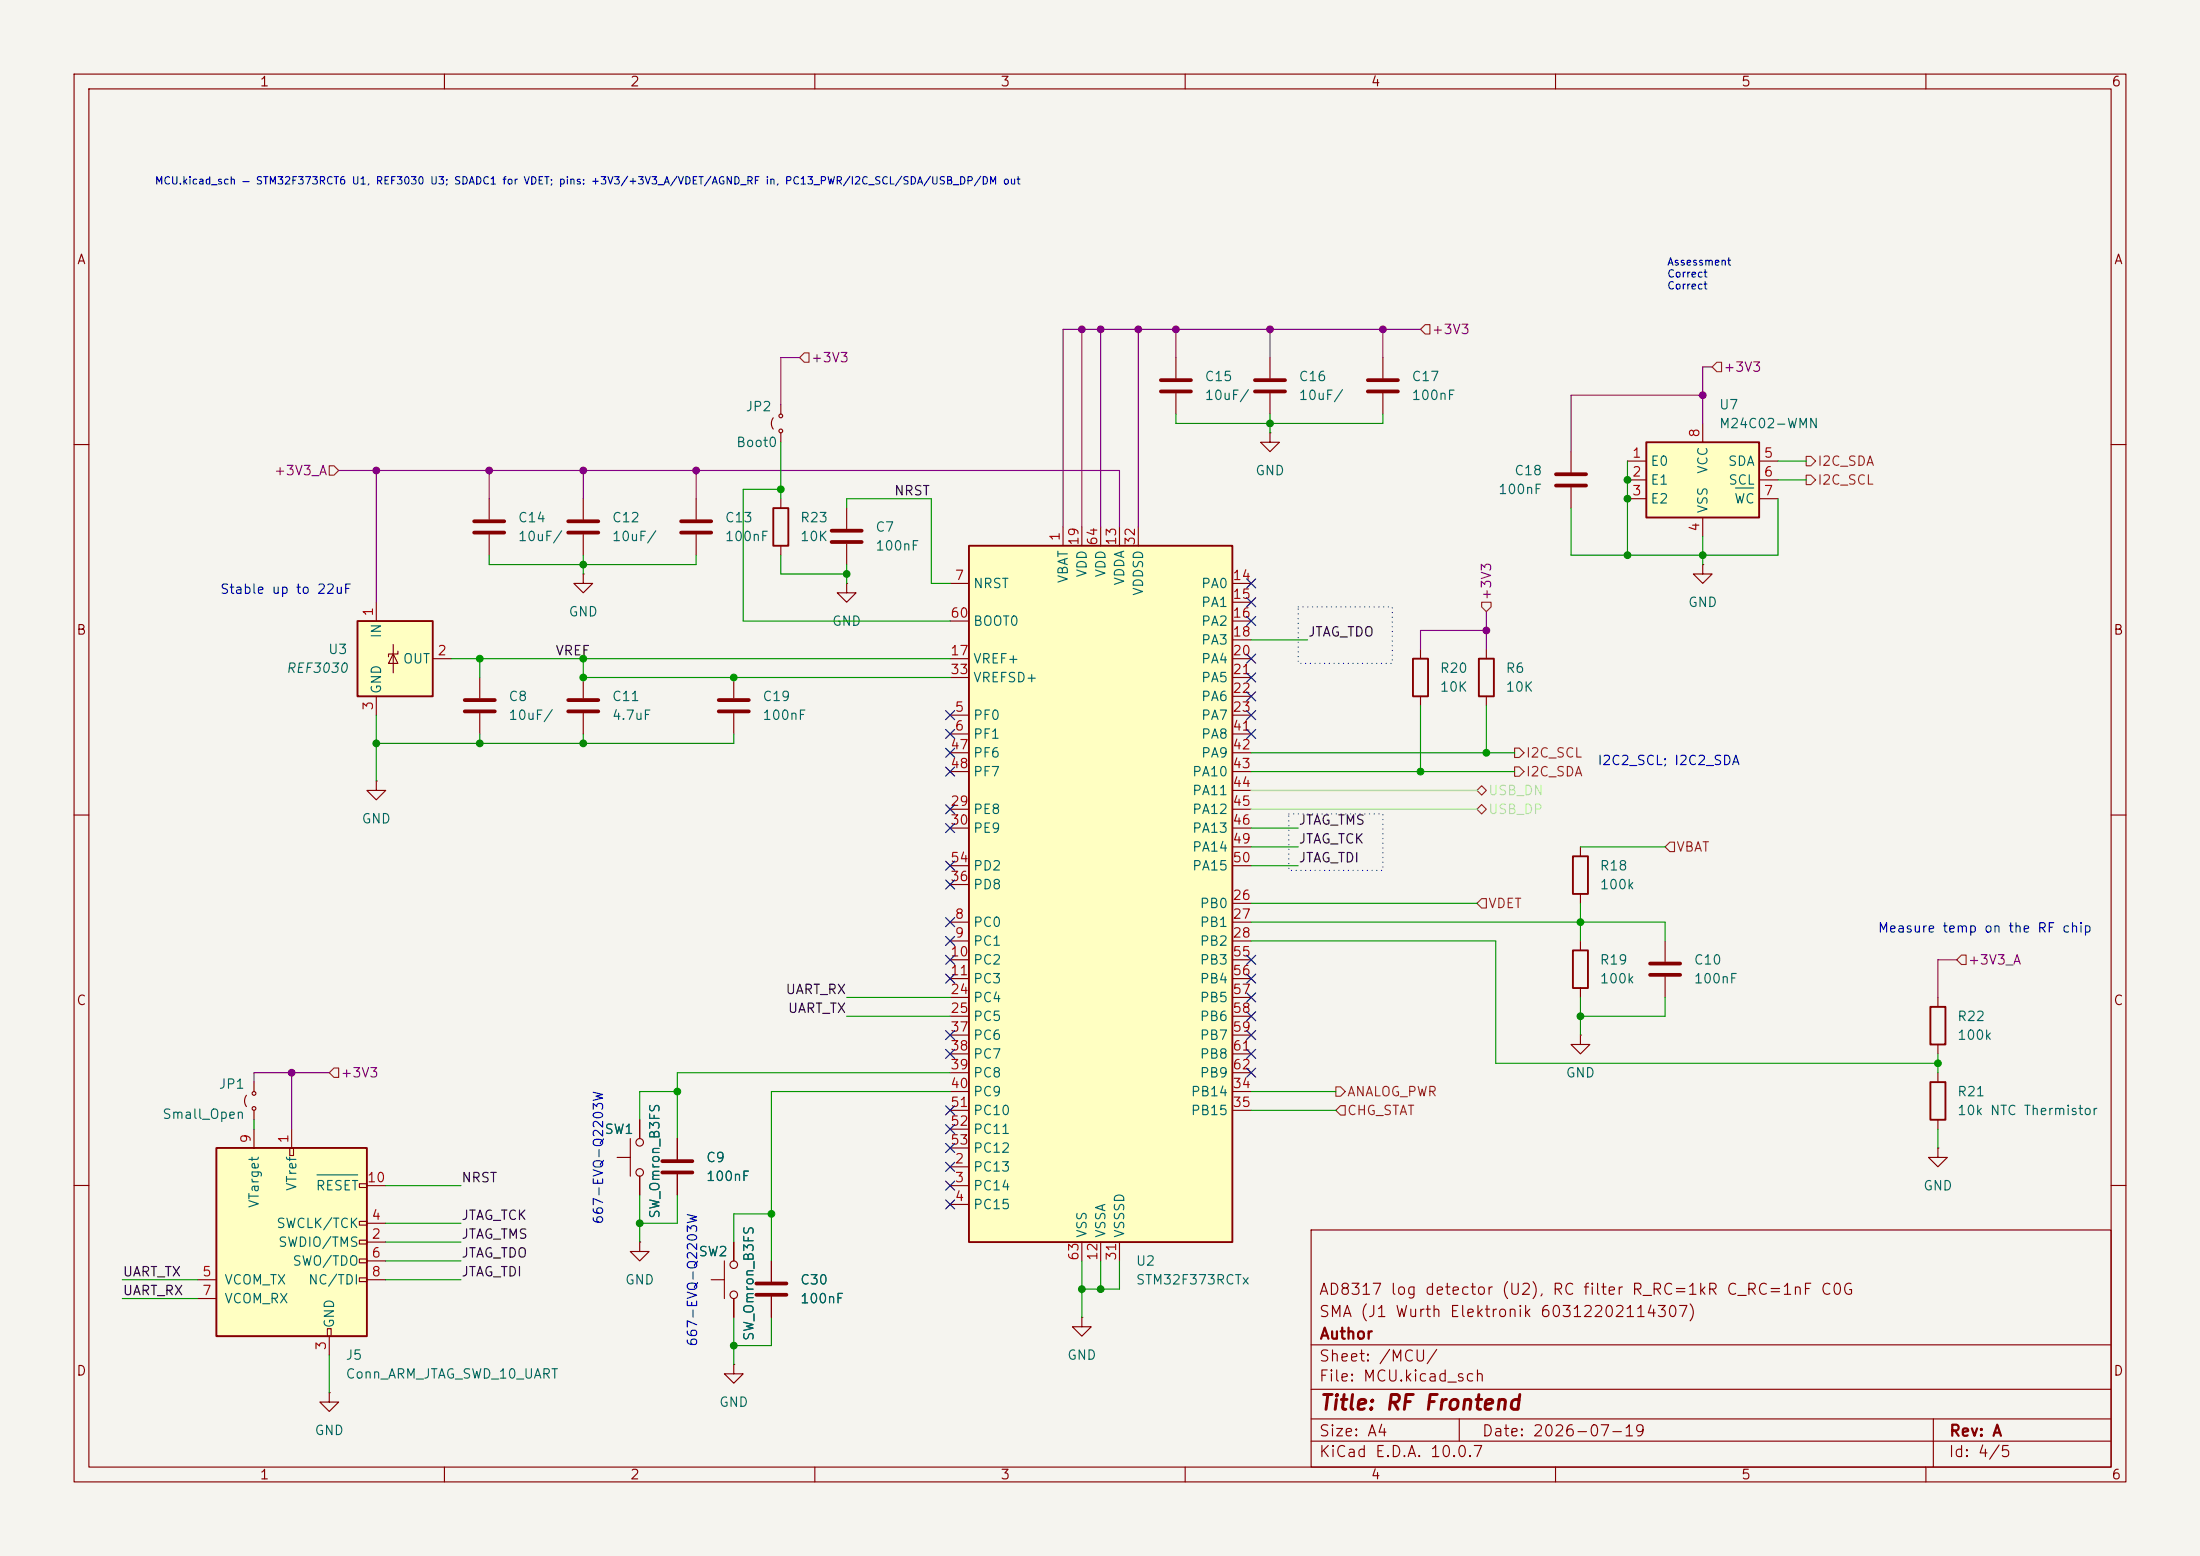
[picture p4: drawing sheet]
<svg xmlns="http://www.w3.org/2000/svg" width="297mm" height="210mm" viewBox="0 0 297 210" stroke-linecap="round" stroke-linejoin="round" font-family="sans-serif">
<path d="M0 0h297v210h-297z" fill="#f5f4ef" stroke="#f5f4ef" stroke-width=".14"/>
<g fill="none" stroke="#840000" stroke-width=".15">
<path d="M10 10h277v190h-277zM12 12h273v186h-273zM60 10v2M110 10v2M160 10v2M210 10v2M260 10v2M10 60h2M285 60h2M191.8 87.6v1.3M191.8 94v1.3M10 110h2"/>
<path d="M285 110h2M10 160h2M177 166h108v32h-108zM285 160h2M60 198v2M110 198v2M160 198v2M177 194.5h108M177 191.5h108M177 187.5h108M177 181.5h108M197 191.5v3"/>
<path d="M210 198v2M260 198v2M261 191.5v6.5"/>
</g>
<path d="M190.8 88.9h2v5.1h-2z" fill="none" stroke="#840000" stroke-width=".25"/>
<path d="M130.8 73.7h35.6v93.9h-35.6z" fill="#ffffc2"/>
<path d="M104.4 68.6h2v5.1h-2zM130.8 73.7h35.6v93.9h-35.6z" fill="none" stroke="#840000" stroke-width=".25"/>
<g fill="none" stroke="#840000" stroke-width=".15">
<path d="M78.7 67.3v2.8M78.7 72.1v2.8M94 67.3v2.8M94 72.1v2.8M105.4 67.3v1.3M105.4 73.7v1.2M114.3 68.6v2.8M114.3 73.4v2.8M128.3 78.7h2.5M143.5 71.1v2.6M146 71.1v2.6M148.6 71.1v2.6"/>
<path d="M151.1 71.1v2.6M153.7 71.1v2.6M166.4 78.7h2.5M78.7 91.4v2.8M78.7 96.3v2.8M128.3 96.5h2.5M128.3 99.1h2.5M128.3 83.8h2.5M128.3 88.9h2.5M128.3 91.4h2.5M166.4 96.5h2.5M166.4 99.1h2.5"/>
<path d="M166.4 81.3h2.5M166.4 83.8h2.5M166.4 88.9h2.5M166.4 86.4h2.5M166.4 91.4h2.5M166.4 94h2.5M128.3 109.2h2.5M128.3 111.8h2.5M128.3 119.4h2.5M128.3 101.6h2.5M128.3 104.1h2.5M128.3 116.8h2.5"/>
<path d="M166.4 109.2h2.5M166.4 111.8h2.5M166.4 101.6h2.5M166.4 104.1h2.5M166.4 106.7h2.5M166.4 114.3h2.5M166.4 116.8h2.5M128.3 124.5h2.5M128.3 127h2.5M128.3 129.5h2.5M128.3 132.1h2.5M128.3 134.6h2.5"/>
<path d="M128.3 137.2h2.5M128.3 139.7h2.5M166.4 124.5h2.5M166.4 127h2.5M166.4 129.5h2.5M166.4 132.1h2.5M166.4 134.6h2.5M166.4 137.2h2.5M166.4 121.9h2.5M166.4 139.7h2.5M128.3 157.5h2.5M128.3 147.3h2.5"/>
<path d="M128.3 149.9h2.5M128.3 142.2h2.5M128.3 144.8h2.5M128.3 152.4h2.5M128.3 154.9h2.5M166.4 147.3h2.5M166.4 149.9h2.5M166.4 142.2h2.5M166.4 144.8h2.5M86.4 167.6v1.3h1.2l-1.2 1.3-1.3-1.3h1.3M86.4 167.6h.1M128.3 160h2.5"/>
<path d="M128.3 162.6h2.5M146 167.6v2.6M148.6 167.6v2.6M151.1 167.6v2.6M44.4 188v1.2h1.3l-1.3 1.3-1.2-1.3h1.2M44.4 188h.1"/>
</g>
<path d="M76.7 71.9h4.1M76.7 70.4h4.1M91.9 71.9h4.1M91.9 70.4h4.1M112.3 73.2h4M112.3 71.6h4M76.7 96h4.1M76.7 94.5h4.1" fill="none" stroke="#840000" stroke-width=".51"/>
<path d="M222.2 59.7h15.3v10.2h-15.3z" fill="#ffffc2"/>
<path d="M222.2 59.7h15.3v10.2h-15.3zM199.6 88.9h2.1v5.1h-2.1z" fill="none" stroke="#840000" stroke-width=".25"/>
<g fill="none" stroke="#840000" stroke-width=".15">
<path d="M104.4 56.4l-.3 .7 .1 .4 .2 .4M105.4 54.6v1.3M105.4 58.4v1.3M158.7 48.3v2.8M158.7 53.1v2.8M229.9 57.2v2.5M66 67.3v2.8M66 72.1v2.8M78.7 77.5v1.2h1.3l-1.3 1.3-1.2-1.3h1.2M78.7 77.5h.1M219.7 62.2h2.5M219.7 64.8h2.5"/>
<path d="M219.7 67.3h2.5M229.9 69.9v2.5M237.5 62.2h2.5M237.5 64.8h2.5M237.5 67.3h2.5M64.8 91.4v2.8M64.8 96.3v2.8M99.1 91.4v2.8M99.1 96.3v2.8M200.7 87.6v1.3M200.7 94v1.3M33.3 147.8l-.3 .8 .1 .4 .2 .4"/>
<path d="M34.3 146.1v1.2M34.3 149.9v1.2M83.3 156.2h1.8M85.1 153.7v5.1M86.4 151.1v2.6M86.4 158.8v2.5M91.4 153.7v2.8M91.4 158.5v2.8M96 172.7h1.8M97.8 170.2v5.1M99.1 167.6v2.6M99.1 175.3v2.5"/>
<path d="M104.1 170.2v2.8M104.1 175v2.8M146 177.8v1.3h1.3l-1.3 1.2-1.2-1.2h1.2M146 177.8h.1M99.1 184.2v1.2h1.2l-1.2 1.3-1.3-1.3h1.3M99.1 184.2h.1"/>
<circle cx="105.4" cy="58.2" r=".25"/>
<circle cx="105.4" cy="56.1" r=".25"/>
<circle cx="34.3" cy="147.6" r=".25"/>
<circle cx="34.3" cy="149.6" r=".25"/>
<circle cx="86.4" cy="154.2" r=".51"/>
<circle cx="86.4" cy="158.2" r=".51"/>
<circle cx="99.1" cy="174.8" r=".51"/>
<circle cx="99.1" cy="170.7" r=".51"/>
</g>
<path d="M234.3 65.9h2.5" fill="none" stroke="#006464" stroke-width=".15"/>
<path d="M156.7 52.8h4.1M156.7 51.3h4.1M64 71.9h4.1M64 70.4h4.1M62.7 96h4.1M62.7 94.5h4.1M97 96h4.1M97 94.5h4.1M89.4 158.2h4.1M89.4 156.7h4.1M102.1 174.8h4.1M102.1 173.2h4.1" fill="none" stroke="#840000" stroke-width=".51"/>
<path d="M29.2 154.9h20.3v25.4h-20.3z" fill="#ffffc2"/>
<path d="M260.6 135.9h2v5.1h-2zM29.2 154.9h20.3v25.4h-20.3z" fill="none" stroke="#840000" stroke-width=".25"/>
<g fill="none" stroke="#840000" stroke-width=".15">
<path d="M171.4 58.4v1.3h1.3l-1.3 1.3-1.2-1.3h1.2M171.4 58.4h.1M186.7 48.3v2.8M186.7 53.1v2.8M114.3 78.7v1.3h1.3l-1.3 1.3-1.3-1.3h1.3M114.3 78.7h.1M50.8 105.4v1.3h1.3l-1.3 1.3-1.3-1.3h1.3M50.8 105.4h.1M261.6 134.6v1.3M34.3 152.4v2.5M39.1 154.9h.5v1.1h-.5zM39.4 152.4v2.5"/>
<path d="M48.5 159.8h1v.5h-1zM261.6 154.9v1.3h1.3l-1.3 1.3-1.3-1.3h1.3M261.6 154.9h.1M261.6 141v1.2M26.7 172.7h2.5M26.7 175.3h2.5M44.2 179.3h.5v1h-.5zM48.5 164.8h1v.6h-1zM48.5 167.4h1v.5h-1zM48.5 169.9h1v.5h-1zM48.5 172.5h1v.5h-1zM49.5 167.6h2.6"/>
<path d="M49.5 165.1h2.6M49.5 172.7h2.6M49.5 170.2h2.6M49.5 160h2.6M44.4 180.3v2.6"/>
</g>
<path d="M42.8 158.6h5.5" fill="none" stroke="#006464" stroke-width=".15"/>
<path d="M184.7 52.8h4M184.7 51.3h4" fill="none" stroke="#840000" stroke-width=".51"/>
<path d="M48.3 83.8h10.1v10.2h-10.1z" fill="#ffffc2"/>
<path d="M48.3 83.8h10.1v10.2h-10.1zM212.3 115.6h2.1v5.1h-2.1zM212.3 128.3h2.1v5.1h-2.1zM260.6 146.1h2v5h-2z" fill="none" stroke="#840000" stroke-width=".25"/>
<g fill="none" stroke="#840000" stroke-width=".15">
<path d="M171.4 48.3v2.8M171.4 53.1v2.8M212.1 61v2.8M212.1 65.8v2.8M229.9 76.2v1.3h1.2l-1.2 1.2-1.3-1.2h1.3M229.9 76.2h.1M50.8 81.3v2.5M50.8 94v2.5M53.1 88.3l.6 1.2h-1.2zM53.1 87v3.8M53.7 87.9v.4h-1.2v.3M58.4 88.9h2.6"/>
<path d="M213.4 114.3v1.3M213.4 139.7v1.3h1.2l-1.2 1.2-1.3-1.2h1.3M213.4 139.7h.1M213.4 120.7v1.2M213.4 127v1.3M213.4 133.4v1.2M224.8 127v2.8M224.8 131.8v2.8M86.4 151.1v2.6M86.4 158.8v2.5M91.4 153.7v2.8M91.4 158.5v2.8"/>
<path d="M261.6 144.8v1.3M261.6 151.1v1.3M99.1 167.6v2.6M99.1 175.3v2.5M104.1 170.2v2.8M104.1 175v2.8"/>
</g>
<path d="M169.4 52.8h4.1M169.4 51.3h4.1M210.1 64h4M210.1 65.5h4M222.8 131.6h4M222.8 130h4" fill="none" stroke="#840000" stroke-width=".51"/>
<g fill="none" stroke="#725600" stroke-width=".15">
<path d="M107.9 48.3l.7-.7h.6v1.3h-.6zM192.4 43.8h.6v1.3h-.6l-.6-.6zM231.8 48.9h.6v1.3h-.6l-.7-.7zM44.4 62.9h.7l.6 .6-.6 .6h-.7zM243.8 64.1h.7l.6 .7-.6 .6h-.7zM243.8 61.6h.7l.6 .6-.6 .7h-.7zM200 81.3h1.3v.6l-.6 .7-.7-.7zM199.4 106.7l.6-.7 .7 .7-.7 .6zM199.4 109.2l.6-.6 .7 .6-.7 .7zM204.5 101h.6l.6 .6-.6 .6h-.6zM204.5 103.5h.6l.6 .6-.6 .7h-.6zM225.4 113.7h.7v1.2h-.7l-.6-.6z"/>
<path d="M200 121.3h.7v1.3h-.7l-.6-.7zM264.8 128.9h.6v1.3h-.6l-.6-.7zM44.4 144.8l.7-.7h.6v1.3h-.6zM180.3 146.7h.7l.6 .6-.6 .7h-.7zM181 149.2h.6v1.3h-.6l-.7-.6z"/>
</g>
<g fill="none" stroke="#008400" stroke-width=".15">
<path d="M158.7 55.9v1.3h28v-1.3M171.4 55.9v2.5M66 74.9v1.3h28v-1.3M78.7 74.9v2.6M105.4 74.9v2.6h8.9M114.3 76.2v2.5M219.7 62.2v12.7M229.9 72.4v3.8M240 67.3v7.6h-27.9v-6.3M50.8 96.5v8.9M64.8 99.1v1.2M78.7 99.1v1.2"/>
<path d="M99.1 99.1v1.2h-48.3M213.4 134.6v5.1M224.8 134.6v2.6h-11.4M261.6 152.4v2.5M86.4 161.3v6.3M91.4 161.3v3.8h-5M99.1 177.8v6.4M104.1 177.8v3.8h-5M146 170.2v7.6M148.6 170.2v3.8M151.1 170.2v3.8h-5.1M44.4 182.9v5.1"/>
</g>
<g fill="none" stroke="#009600" stroke-width=".15">
<path d="M105.4 59.7v7.6M105.4 66h-5.1v17.8h28M114.3 68.6v-1.3h11.4v11.4h2.6M240 62.2h3.8M240 64.8h3.8M61 88.9h67.3M64.8 88.9v2.5M78.7 88.9v2.5h49.6M168.9 86.4h7.6M191.8 95.3v8.8M200.7 95.3v6.3M168.9 114.3h6.4"/>
<path d="M168.9 111.8h6.4M168.9 116.8h6.4M168.9 104.1h35.6M168.9 101.6h35.6M213.4 114.3h11.4M114.3 137.2h14M114.3 134.6h14M168.9 124.5h55.9v2.5M168.9 121.9h30.5M168.9 127h33v16.5h59.7M213.4 121.9v5.1M34.3 151.1v1.3"/>
<path d="M91.4 147.3h-5v3.8M128.3 144.8h-36.9v8.9M128.3 147.3h-24.2v22.9M168.9 147.3h11.4M168.9 149.9h11.4M261.6 142.2v2.6M16.5 172.7h10.2M16.5 175.3h10.2M52.1 172.7h10.1M52.1 160h10.1M52.1 167.6h10.1M52.1 170.2h10.1"/>
<path d="M52.1 165.1h10.1M104.1 163.8h-5v3.8"/>
</g>
<g fill="none" stroke="#840084" stroke-width=".15">
<path d="M107.9 48.3h-2.5v6.3M146 44.5v26.6M148.6 44.5v26.6M153.7 44.5v26.6M158.7 44.5v3.8M171.4 44.5v3.8M186.7 44.5v3.8M191.8 44.5h-48.3v26.6M229.9 53.3h-17.8v7.7M231.1 49.5h-1.2v7.7M45.7 63.5h105.4v7.6M50.8 63.5v17.8"/>
<path d="M66 63.5v3.8M78.7 63.5v3.8M94 63.5v3.8M200.7 82.6v5M200.7 85.1h-8.9v2.5M264.2 129.5h-2.6v5.1M39.4 144.8v7.6M44.4 144.8h-10.1v1.3"/>
</g>
<path d="M168.9 109.2h30.5M168.9 106.7h30.5" fill="none" stroke="#a6ff96" stroke-width=".2"/>
<g fill="none" stroke="#000084" stroke-width=".15">
<path d="M168.3 78.1l1.2 1.2M169.5 78.1l-1.2 1.2M127.7 98.5l1.2 1.2M127.7 95.9l1.2 1.2M128.9 98.5l-1.2 1.2M128.9 95.9l-1.2 1.2M168.3 98.5l1.2 1.2M168.3 95.9l1.2 1.2M168.3 93.4l1.2 1.2M168.3 83.2l1.2 1.2M168.3 88.3l1.2 1.2M168.3 80.7l1.2 1.2"/>
<path d="M168.3 90.8l1.2 1.2M169.5 83.2l-1.2 1.2M169.5 90.8l-1.2 1.2M169.5 98.5l-1.2 1.2M169.5 95.9l-1.2 1.2M169.5 93.4l-1.2 1.2M169.5 88.3l-1.2 1.2M169.5 80.7l-1.2 1.2M127.7 101l1.2 1.2M127.7 103.5l1.2 1.2M127.7 108.6l1.2 1.2M127.7 111.2l1.2 1.2"/>
<path d="M127.7 116.2l1.2 1.2M127.7 118.8l1.2 1.2M128.9 101l-1.2 1.2M128.9 103.5l-1.2 1.2M128.9 108.6l-1.2 1.2M128.9 111.2l-1.2 1.2M128.9 116.2l-1.2 1.2M128.9 118.8l-1.2 1.2M127.7 126.4l1.2 1.2M127.7 123.9l1.2 1.2M127.7 131.5l1.2 1.2M127.7 139.1l1.2 1.2"/>
<path d="M127.7 128.9l1.2 1.2M128.9 126.4l-1.2 1.2M128.9 123.9l-1.2 1.2M128.9 131.5l-1.2 1.2M128.9 139.1l-1.2 1.2M128.9 128.9l-1.2 1.2M168.3 128.9l1.2 1.2M168.3 131.5l1.2 1.2M168.3 139.1l1.2 1.2M168.3 136.6l1.2 1.2M168.3 134l1.2 1.2M169.5 128.9l-1.2 1.2"/>
<path d="M169.5 131.5l-1.2 1.2M169.5 139.1l-1.2 1.2M169.5 136.6l-1.2 1.2M169.5 134l-1.2 1.2M127.7 154.3l1.2 1.2M127.7 149.3l1.2 1.2M127.7 151.8l1.2 1.2M127.7 159.4l1.2 1.2M127.7 156.9l1.2 1.2M127.7 141.6l1.2 1.2M128.9 154.3l-1.2 1.2M128.9 149.3l-1.2 1.2"/>
<path d="M128.9 151.8l-1.2 1.2M128.9 159.4l-1.2 1.2M128.9 156.9l-1.2 1.2M128.9 141.6l-1.2 1.2M168.3 141.6l1.2 1.2M168.3 144.2l1.2 1.2M169.5 141.6l-1.2 1.2M169.5 144.2l-1.2 1.2M127.7 162l1.2 1.2M128.9 162l-1.2 1.2"/>
</g>
<path d="M175.3 81.9h12.7v7.6h-12.7zM174 109.9h12.7v7.6h-12.7z" fill="none" stroke="#0000c2" stroke-width=".15" stroke-dasharray="0 .6"/>
<g fill="#840084" stroke="#840084" stroke-width=".14">
<circle cx="50.8" cy="63.5" r=".46"/>
<circle cx="94" cy="63.5" r=".46"/>
<circle cx="78.7" cy="63.5" r=".46"/>
<circle cx="66" cy="63.5" r=".46"/>
<circle cx="39.4" cy="144.8" r=".46"/>
<circle cx="148.6" cy="44.5" r=".46"/>
<circle cx="146" cy="44.5" r=".46"/>
<circle cx="153.7" cy="44.5" r=".46"/>
<circle cx="158.7" cy="44.5" r=".46"/>
<circle cx="200.7" cy="85.1" r=".46"/>
<circle cx="229.9" cy="53.3" r=".46"/>
<circle cx="186.7" cy="44.5" r=".46"/>
<circle cx="171.4" cy="44.5" r=".46"/>
</g>
<g fill="#008400" stroke="#008400" stroke-width=".14">
<circle cx="78.7" cy="76.2" r=".46"/>
<circle cx="148.6" cy="174" r=".46"/>
<circle cx="146" cy="174" r=".46"/>
<circle cx="114.3" cy="77.5" r=".46"/>
<circle cx="99.1" cy="181.6" r=".46"/>
<circle cx="86.4" cy="165.1" r=".46"/>
<circle cx="64.8" cy="100.3" r=".46"/>
<circle cx="50.8" cy="100.3" r=".46"/>
<circle cx="78.7" cy="100.3" r=".46"/>
<circle cx="219.7" cy="67.3" r=".46"/>
<circle cx="219.7" cy="74.9" r=".46"/>
<circle cx="229.9" cy="74.9" r=".46"/>
<circle cx="219.7" cy="64.8" r=".46"/>
<circle cx="171.4" cy="57.2" r=".46"/>
<circle cx="213.4" cy="137.2" r=".46"/>
</g>
<g fill="#009600" stroke="#009600" stroke-width=".14">
<circle cx="105.4" cy="66" r=".46"/>
<circle cx="91.4" cy="147.3" r=".46"/>
<circle cx="104.1" cy="163.8" r=".46"/>
<circle cx="78.7" cy="88.9" r=".46"/>
<circle cx="78.7" cy="91.4" r=".46"/>
<circle cx="99.1" cy="91.4" r=".46"/>
<circle cx="64.8" cy="88.9" r=".46"/>
<circle cx="191.8" cy="104.1" r=".46"/>
<circle cx="200.7" cy="101.6" r=".46"/>
<circle cx="261.6" cy="143.5" r=".46"/>
<circle cx="213.4" cy="124.5" r=".46"/>
</g>
<text font-size="2" fill="#840000" x="178" y="190.8">Title: RF Frontend</text>
<g font-size="1.5" fill="#840000">
<text x="178" y="178.1">SMA (J1 Wurth Elektronik 60312202114307)</text>
<text x="178" y="175.1">AD8317 log detector (U2), RC filter R_RC=1kR C_RC=1nF C0G</text>
<text x="178" y="184.1">Sheet: /MCU/</text>
<text x="178" y="181.1">Author</text>
<text x="178" y="186.8">File: MCU.kicad_sch</text>
<text x="178" y="197">KiCad E.D.A. 10.0.7</text>
<text x="178" y="194.2">Size: A4</text>
<text x="200" y="194.2">Date: 2026-07-19</text>
<text x="263" y="197">Id: 4/5</text>
<text x="263" y="194.2">Rev: A</text>
</g>
<g font-size="1.3" fill="#840000">
<text x="35" y="12">1</text>
<text x="85" y="12">2</text>
<text x="135" y="12">3</text>
<text x="185" y="12">4</text>
<text x="235" y="12">5</text>
<text x="285" y="12">6</text>
<text x="10.3" y="36">A</text>
<text x="285.3" y="36">A</text>
<text x="10.2" y="86">B</text>
<text x="285.2" y="86">B</text>
<text x="10.2" y="136">C</text>
<text x="285.2" y="136">C</text>
<text x="10.2" y="186">D</text>
<text x="285.2" y="186">D</text>
<text x="35" y="200">1</text>
<text x="85" y="200">2</text>
<text x="135" y="200">3</text>
<text x="185" y="200">4</text>
<text x="235" y="200">5</text>
<text x="285" y="200">6</text>
</g>
<g font-size="1.3" fill="#840084">
<text x="193.2" y="45.4">+3V3</text>
<text x="109.4" y="49.2">+3V3</text>
<text x="232.6" y="50.5">+3V3</text>
<text x="36.9" y="64.5">+3V3_A</text>
<text x="201.6" y="81.1" transform="rotate(-90 201.6 81.1)">+3V3</text>
<text x="265.6" y="130.5">+3V3_A</text>
<text x="45.9" y="145.7">+3V3</text>
</g>
<g font-size="1.3" fill="#006464">
<text x="162.5" y="51.8">C15</text>
<text x="175.2" y="51.8">C16</text>
<text x="190.5" y="51.8">C17</text>
<text x="100.6" y="55.8">JP2</text>
<text x="162.5" y="54.3">10uF/</text>
<text x="175.2" y="54.3">10uF/</text>
<text x="190.5" y="54.3">100nF</text>
<text x="232" y="55.6">U7</text>
<text x="232" y="58.1">M24C02-WMN</text>
<text x="99.3" y="60.7">Boot0</text>
<text x="169.4" y="64.5">GND</text>
<text x="204.4" y="64.5">C18</text>
<text x="222.7" y="63.2">E0</text>
<text x="222.7" y="65.7">E1</text>
<text x="230.8" y="64.1" transform="rotate(-90 230.8 64.1)">VCC</text>
<text x="233.2" y="63.2">SDA</text>
<text x="233.2" y="65.7">SCL</text>
<text x="69.8" y="70.8">C14</text>
<text x="82.5" y="70.8">C12</text>
<text x="97.8" y="70.8">C13</text>
<text x="107.9" y="70.8">R23</text>
<text x="202.2" y="67">100nF</text>
<text x="222.7" y="68.3">E2</text>
<text x="230.8" y="69.4" transform="rotate(-90 230.8 69.4)">VSS</text>
<text x="234" y="68.3">WC</text>
<text x="69.8" y="73.4">10uF/</text>
<text x="82.5" y="73.4">10uF/</text>
<text x="97.8" y="73.4">100nF</text>
<text x="107.9" y="73.4">10K</text>
<text x="118.1" y="72.1">C7</text>
<text x="118.1" y="74.6">100nF</text>
<text x="76.7" y="83.5">GND</text>
<text x="131.3" y="79.7">NRST</text>
<text x="144.5" y="78.8" transform="rotate(-90 144.5 78.8)">VBAT</text>
<text x="147" y="78" transform="rotate(-90 147 78)">VDD</text>
<text x="149.6" y="78" transform="rotate(-90 149.6 78)">VDD</text>
<text x="152.1" y="79.1" transform="rotate(-90 152.1 79.1)">VDDA</text>
<text x="154.6" y="80.5" transform="rotate(-90 154.6 80.5)">VDDSD</text>
<text x="162.1" y="79.7">PA0</text>
<text x="162.1" y="82.2">PA1</text>
<text x="227.8" y="82.2">GND</text>
<text x="44.2" y="88.6">U3</text>
<text x="51.8" y="86.2" transform="rotate(-90 51.8 86.2)">IN</text>
<text x="54.3" y="89.9">OUT</text>
<text x="112.2" y="84.8">GND</text>
<text x="131.3" y="89.9">VREF+</text>
<text x="131.3" y="84.8">BOOT0</text>
<text x="162.1" y="84.8">PA2</text>
<text x="162.1" y="87.3">PA3</text>
<text x="162.1" y="89.9">PA4</text>
<text x="38.5" y="91.1">REF3030</text>
<text x="51.8" y="93.8" transform="rotate(-90 51.8 93.8)">GND</text>
<text x="68.6" y="94.9">C8</text>
<text x="82.5" y="94.9">C11</text>
<text x="102.9" y="94.9">C19</text>
<text x="131.3" y="92.4">VREFSD+</text>
<text x="162.1" y="92.4">PA5</text>
<text x="162.1" y="94.9">PA6</text>
<text x="194.3" y="91.1">R20</text>
<text x="194.3" y="93.7">10K</text>
<text x="203.2" y="91.1">R6</text>
<text x="203.2" y="93.7">10K</text>
<text x="68.6" y="97.5">10uF/</text>
<text x="82.5" y="97.5">4.7uF</text>
<text x="102.9" y="97.5">100nF</text>
<text x="131.3" y="97.5">PF0</text>
<text x="131.3" y="100">PF1</text>
<text x="162.1" y="97.5">PA7</text>
<text x="162.1" y="100">PA8</text>
<text x="131.3" y="102.6">PF6</text>
<text x="131.3" y="105.1">PF7</text>
<text x="160.9" y="105.1">PA10</text>
<text x="160.9" y="107.6">PA11</text>
<text x="162.1" y="102.6">PA9</text>
<text x="48.7" y="111.5">GND</text>
<text x="131.3" y="110.2">PE8</text>
<text x="131.3" y="112.7">PE9</text>
<text x="160.9" y="110.2">PA12</text>
<text x="160.9" y="112.7">PA13</text>
<text x="131.3" y="117.8">PD2</text>
<text x="160.9" y="115.3">PA14</text>
<text x="160.9" y="117.8">PA15</text>
<text x="215.9" y="117.8">R18</text>
<text x="131.3" y="125.4">PC0</text>
<text x="131.3" y="120.3">PD8</text>
<text x="161.9" y="122.9">PB0</text>
<text x="161.9" y="125.4">PB1</text>
<text x="215.9" y="120.3">100k</text>
<text x="131.3" y="128">PC1</text>
<text x="131.3" y="130.5">PC2</text>
<text x="161.9" y="128">PB2</text>
<text x="161.9" y="130.5">PB3</text>
<text x="215.9" y="130.5">R19</text>
<text x="228.6" y="130.5">C10</text>
<text x="131.3" y="133">PC3</text>
<text x="131.3" y="135.6">PC4</text>
<text x="161.9" y="133">PB4</text>
<text x="161.9" y="135.6">PB5</text>
<text x="215.9" y="133">100k</text>
<text x="228.6" y="133">100nF</text>
<text x="131.3" y="138.1">PC5</text>
<text x="131.3" y="140.7">PC6</text>
<text x="131.3" y="143.2">PC7</text>
<text x="161.9" y="138.1">PB6</text>
<text x="161.9" y="140.7">PB7</text>
<text x="161.9" y="143.2">PB8</text>
<text x="264.1" y="138.1">R22</text>
<text x="264.1" y="140.7">100k</text>
<text x="29.4" y="147.3">JP1</text>
<text x="131.3" y="145.7">PC8</text>
<text x="131.3" y="148.3">PC9</text>
<text x="160.7" y="148.3">PB14</text>
<text x="161.9" y="145.7">PB9</text>
<text x="211.3" y="145.7">GND</text>
<text x="264.1" y="148.3">R21</text>
<text x="21.8" y="151.3">Small_Open</text>
<text x="81.5" y="153.4">SW1</text>
<text x="131.3" y="150.8">PC10</text>
<text x="131.3" y="153.4">PC11</text>
<text x="131.3" y="155.9">PC12</text>
<text x="160.7" y="150.8">PB15</text>
<text x="264.1" y="150.8">10k NTC Thermistor</text>
<text x="40.3" y="160.8" transform="rotate(-90 40.3 160.8)">VTref</text>
<text x="42.5" y="161">RESET</text>
<text x="95.2" y="157.2">C9</text>
<text x="95.2" y="159.7">100nF</text>
<text x="131.3" y="158.4">PC13</text>
<text x="131.3" y="161">PC14</text>
<text x="259.6" y="161">GND</text>
<text x="35.3" y="163.1" transform="rotate(-90 35.3 163.1)">VTarget</text>
<text x="37.2" y="166.1">SWCLK/TCK</text>
<text x="89.4" y="164.6" transform="rotate(-90 89.4 164.6)">SW_Omron_B3FS</text>
<text x="131.3" y="163.5">PC15</text>
<text x="147" y="167.2" transform="rotate(-90 147 167.2)">VSS</text>
<text x="149.6" y="167.2" transform="rotate(-90 149.6 167.2)">VSSA</text>
<text x="152.1" y="167.2" transform="rotate(-90 152.1 167.2)">VSSSD</text>
<text x="30.2" y="173.7">VCOM_TX</text>
<text x="37.5" y="168.6">SWDIO/TMS</text>
<text x="39.4" y="171.1">SWO/TDO</text>
<text x="41.5" y="173.7">NC/TDI</text>
<text x="84.3" y="173.7">GND</text>
<text x="94.2" y="169.9">SW2</text>
<text x="107.9" y="173.7">C30</text>
<text x="153.3" y="171.1">U2</text>
<text x="153.3" y="173.7">STM32F373RCTx</text>
<text x="30.2" y="176.2">VCOM_RX</text>
<text x="45.4" y="179.4" transform="rotate(-90 45.4 179.4)">GND</text>
<text x="107.9" y="176.2">100nF</text>
<text x="46.6" y="183.8">J5</text>
<text x="102.1" y="181.1" transform="rotate(-90 102.1 181.1)">SW_Omron_B3FS</text>
<text x="144" y="183.8">GND</text>
<text x="46.6" y="186.4">Conn_ARM_JTAG_SWD_10_UART</text>
<text x="97" y="190.2">GND</text>
<text x="42.4" y="194">GND</text>
</g>
<g font-size="1.3" fill="#a90000">
<text x="229.7" y="59.2" transform="rotate(-90 229.7 59.2)">8</text>
<text x="220.2" y="62.1">1</text>
<text x="220.2" y="64.6">2</text>
<text x="238" y="62.1">5</text>
<text x="238" y="64.6">6</text>
<text x="220.2" y="67.2">3</text>
<text x="229.7" y="71.9" transform="rotate(-90 229.7 71.9)">4</text>
<text x="238" y="67.2">7</text>
<text x="143.4" y="73.1" transform="rotate(-90 143.4 73.1)">1</text>
<text x="145.9" y="73.7" transform="rotate(-90 145.9 73.7)">19</text>
<text x="148.5" y="73.7" transform="rotate(-90 148.5 73.7)">64</text>
<text x="151" y="73.7" transform="rotate(-90 151 73.7)">13</text>
<text x="153.5" y="73.7" transform="rotate(-90 153.5 73.7)">32</text>
<text x="50.7" y="83.3" transform="rotate(-90 50.7 83.3)">1</text>
<text x="128.2" y="83.7">60</text>
<text x="128.8" y="78.6">7</text>
<text x="166.3" y="78.6">14</text>
<text x="166.3" y="81.1">15</text>
<text x="166.3" y="83.7">16</text>
<text x="59" y="88.8">2</text>
<text x="128.2" y="88.8">17</text>
<text x="166.3" y="86.2">18</text>
<text x="166.3" y="88.8">20</text>
<text x="50.7" y="96" transform="rotate(-90 50.7 96)">3</text>
<text x="128.2" y="91.3">33</text>
<text x="166.3" y="91.3">21</text>
<text x="166.3" y="93.8">22</text>
<text x="128.2" y="101.5">47</text>
<text x="128.8" y="96.4">5</text>
<text x="128.8" y="98.9">6</text>
<text x="166.3" y="96.4">23</text>
<text x="166.3" y="98.9">41</text>
<text x="166.3" y="101.5">42</text>
<text x="128.2" y="104">48</text>
<text x="166.3" y="104">43</text>
<text x="166.3" y="106.5">44</text>
<text x="128.2" y="109.1">29</text>
<text x="128.2" y="111.6">30</text>
<text x="166.3" y="109.1">45</text>
<text x="166.3" y="111.6">46</text>
<text x="128.2" y="119.2">36</text>
<text x="128.2" y="116.7">54</text>
<text x="166.3" y="114.2">49</text>
<text x="166.3" y="116.7">50</text>
<text x="128.8" y="124.3">8</text>
<text x="166.3" y="121.8">26</text>
<text x="166.3" y="124.3">27</text>
<text x="128.2" y="129.4">10</text>
<text x="128.2" y="131.9">11</text>
<text x="128.8" y="126.9">9</text>
<text x="166.3" y="126.9">28</text>
<text x="166.3" y="129.4">55</text>
<text x="166.3" y="131.9">56</text>
<text x="128.2" y="134.5">24</text>
<text x="128.2" y="137">25</text>
<text x="166.3" y="134.5">57</text>
<text x="166.3" y="137">58</text>
<text x="128.2" y="139.6">37</text>
<text x="128.2" y="142.1">38</text>
<text x="166.3" y="139.6">59</text>
<text x="166.3" y="142.1">61</text>
<text x="128.2" y="144.6">39</text>
<text x="128.2" y="147.2">40</text>
<text x="128.2" y="149.7">51</text>
<text x="166.3" y="147.2">34</text>
<text x="166.3" y="149.7">35</text>
<text x="166.3" y="144.6">62</text>
<text x="34.2" y="154.4" transform="rotate(-90 34.2 154.4)">9</text>
<text x="39.2" y="154.4" transform="rotate(-90 39.2 154.4)">1</text>
<text x="128.2" y="152.3">52</text>
<text x="128.2" y="154.8">53</text>
<text x="49.5" y="159.9">10</text>
<text x="128.8" y="157.3">2</text>
<text x="128.8" y="159.9">3</text>
<text x="50.1" y="167.5">2</text>
<text x="50.1" y="165">4</text>
<text x="128.8" y="162.4">4</text>
<text x="27.2" y="172.6">5</text>
<text x="50.1" y="170">6</text>
<text x="50.1" y="172.6">8</text>
<text x="145.9" y="170.2" transform="rotate(-90 145.9 170.2)">63</text>
<text x="148.5" y="170.2" transform="rotate(-90 148.5 170.2)">12</text>
<text x="151" y="170.2" transform="rotate(-90 151 170.2)">31</text>
<text x="27.2" y="175.1">7</text>
<text x="44.3" y="182.3" transform="rotate(-90 44.3 182.3)">3</text>
</g>
<g font-size="1.3" fill="#725600">
<text x="245.3" y="65.7">I2C_SCL</text>
<text x="245.3" y="63.2">I2C_SDA</text>
<text x="205.9" y="102.6">I2C_SCL</text>
<text x="205.9" y="105.1">I2C_SDA</text>
<text x="226.2" y="115.3">VBAT</text>
<text x="200.8" y="122.9">VDET</text>
<text x="181.8" y="148.3">ANALOG_PWR</text>
<text x="181.8" y="150.8">CHG_STAT</text>
</g>
<g font-size="1.3" fill="#0f0f0f">
<text x="120.6" y="67.2">NRST</text>
<text x="74.9" y="88.8">VREF</text>
<text x="176.5" y="86.2">JTAG_TDO</text>
<text x="175.2" y="111.6">JTAG_TMS</text>
<text x="175.2" y="114.2">JTAG_TCK</text>
<text x="175.2" y="116.7">JTAG_TDI</text>
<text x="106" y="134.5">UART_RX</text>
<text x="106.3" y="137">UART_TX</text>
<text x="62.2" y="159.9">NRST</text>
<text x="62.2" y="165">JTAG_TCK</text>
<text x="62.2" y="167.5">JTAG_TMS</text>
<text x="16.5" y="172.6">UART_TX</text>
<text x="62.2" y="170.1">JTAG_TDO</text>
<text x="62.2" y="172.6">JTAG_TDI</text>
<text x="16.5" y="175.1">UART_RX</text>
</g>
<g font-size="1.3" fill="#0000c2">
<text x="29.6" y="80.5">Stable up to 22uF</text>
<text x="215.6" y="103.6">I2C2_SCL; I2C2_SDA</text>
<text x="253.4" y="126.2">Measure temp on the RF chip</text>
<text x="81.7" y="165.3" transform="rotate(-90 81.7 165.3)">667-EVQ-Q2203W</text>
<text x="94.4" y="181.8" transform="rotate(-90 94.4 181.8)">667-EVQ-Q2203W</text>
</g>
<g font-size="1.3" fill="#a6ff96">
<text x="200.8" y="107.6">USB_DN</text>
<text x="200.8" y="110.2">USB_DP</text>
</g>
<g font-size="1" fill="#0000c2">
<text x="20.8" y="25.1">MCU.kicad_sch — STM32F373RCT6 U1, REF3030 U3; SDADC1 for VDET; pins: +3V3/+3V3_A/VDET/AGND_RF in, PC13_PWR/I2C_SCL/SDA/USB_DP/DM out</text>
<text x="225" y="36.1">Assessment</text>
<text x="225" y="37.7">Correct</text>
<text x="225" y="39.3">Correct</text>
</g>
</svg>
